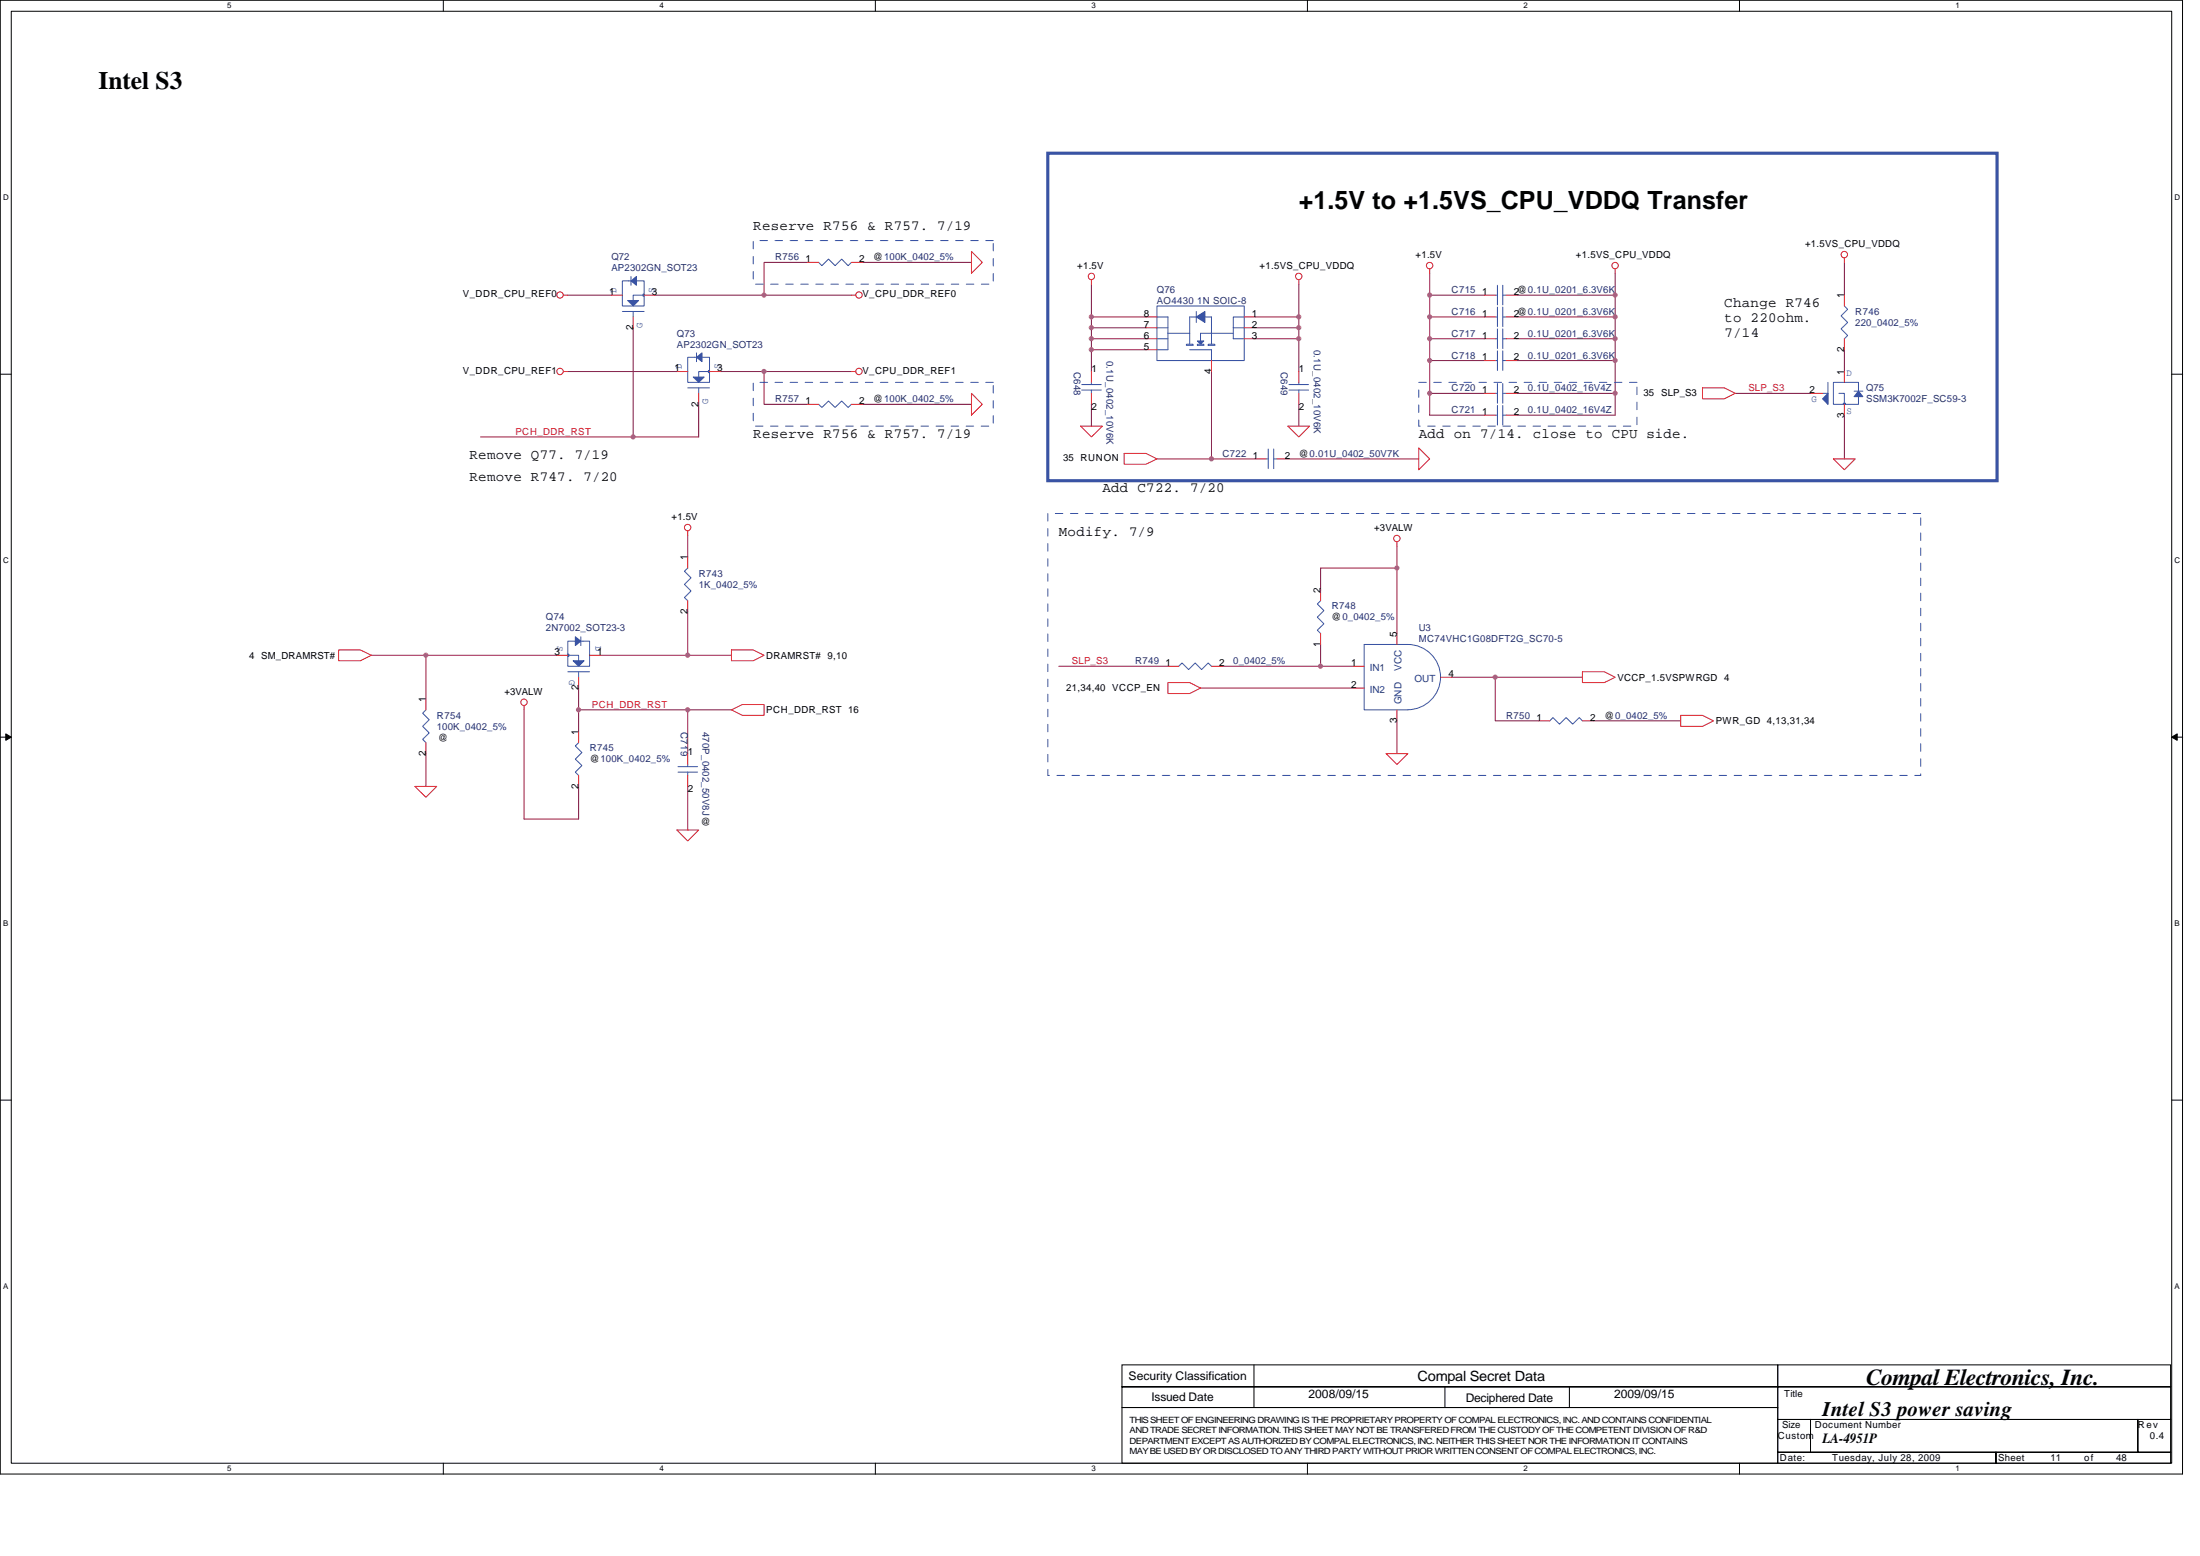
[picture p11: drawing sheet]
<svg xmlns="http://www.w3.org/2000/svg" width="297mm" height="210mm" viewBox="0 0 297 210" stroke-linecap="round" stroke-linejoin="round" font-family="sans-serif">
<path d="M0 0h294.7v198.9h-294.7zM1.5 1.5h291.7v196h-291.7z" fill="none" stroke="#010202" stroke-width=".14"/>
<g fill="#fff">
<path d="M30.7 .2h.6v1.2h-.6z"/>
<path d="M30.7 197.6h.6v1.2h-.6z"/>
</g>
<path d="M59.9 0v1.5M59.9 197.5v1.4" fill="none" stroke="#010202" stroke-width=".14"/>
<g fill="#fff">
<path d="M89 .2h.6v1.2h-.6z"/>
<path d="M89 197.6h.6v1.2h-.6z"/>
</g>
<path d="M118.2 0v1.5M118.2 197.5v1.4" fill="none" stroke="#010202" stroke-width=".14"/>
<g fill="#fff">
<path d="M147.4 .2h.5v1.2h-.5z"/>
<path d="M147.4 197.6h.5v1.2h-.5z"/>
</g>
<path d="M176.5 0v1.5M176.5 197.5v1.4" fill="none" stroke="#010202" stroke-width=".14"/>
<g fill="#fff">
<path d="M205.7 .2h.6v1.2h-.6z"/>
<path d="M205.7 197.6h.6v1.2h-.6z"/>
</g>
<path d="M234.9 0v1.5M234.9 197.5v1.4" fill="none" stroke="#010202" stroke-width=".14"/>
<g fill="#fff">
<path d="M264 .2h.6v1.2h-.6z"/>
<path d="M264 197.6h.6v1.2h-.6z"/>
<path d="M.4 26h.8v1.2h-.8z"/>
<path d="M293.6 26h.7v1.2h-.7z"/>
<path d="M.4 75h.8v1.2h-.8z"/>
<path d="M293.6 75h.7v1.2h-.7z"/>
</g>
<path d="M0 50.5h1.5M293.2 50.5h1.5" fill="none" stroke="#010202" stroke-width=".14"/>
<g fill="#fff">
<path d="M.4 124h.7v1.2h-.7z"/>
<path d="M293.6 124h.7v1.2h-.7z"/>
</g>
<path d="M0 99.5h1.5M293.2 99.5h1.5" fill="none" stroke="#010202" stroke-width=".14"/>
<path d="M.8 99l.7 .5-.7 .4z" fill="#010202"/>
<path d="M.8 99l.7 .5-.7 .4z" fill="none" stroke="#010202" stroke-width=".14"/>
<path d="M293.2 99.5l.8-.5v.9z" fill="#010202"/>
<path d="M293.2 99.5l.8-.5v.9z" fill="none" stroke="#010202" stroke-width=".14"/>
<g fill="#fff">
<path d="M.4 172.9h.7v1.2h-.7z"/>
<path d="M293.6 172.9h.7v1.2h-.7z"/>
</g>
<g fill="none" stroke="#010202" stroke-width=".14">
<path d="M0 148.5h1.5M293.2 148.5h1.5M151.5 184.2h88.5v3h-88.5zM151.5 187.2h88.5v2.7h-88.5zM151.5 189.9h88.5v7.6h-88.5zM169.3 184.2v5.7M195.1 187.2v2.7M211.9 187.2v2.7M240 184.2h53.1v3h-53.1zM240 187.2h53.1v4.4h-53.1zM240 196h29.5v1.5h-29.5zM240 191.6h4.5v4.4h-4.5z"/>
<path d="M244.5 191.6h44.1v4.4h-44.1zM269.5 196h23.6v1.5h-23.6zM288.6 191.6h4.5v4.4h-4.5z"/>
</g>
<g fill="none" stroke="#7f1542" stroke-width=".14">
<path d="M76.7 39.8h5.8M103.2 39.8h11.8M109.1 35.4h-5.9v4.4h-14.8M116.4 35.4h14.8M147.4 38.4v4.4h7.3M175.4 38.4v11.7M193 36.9v19.1h7.4M193 39.8h7.4M204.8 39.8h13.3M218.1 36.9v19.1h-13.3M249 35.4v4.4M76.7 50.1h14.7"/>
<path d="M85.5 44.2v14.8M94.3 54.6v4.4h-29.4M97.3 50.1h5.9v4.5h5.9M103.2 50.1h11.8M116.4 54.6h14.8M147.4 44.2v1.5M147.4 47.2v2.9M147.4 54.6v2.9M147.4 42.8v1.4h7.3M147.4 45.7v1.5h7.3M147.4 45.7h7.3M163.6 50.1v11.8"/>
<path d="M169.5 45.7h5.9M169.5 42.8h5.9M169.5 44.2h5.9M175.4 54.6v2.9M193 45.7h7.4M193 48.7h7.4M193 42.8h7.4M193 53.1h7.4M204.8 45.7h13.3M204.8 48.7h13.3M204.8 42.8h13.3M204.8 53.1h13.3"/>
<path d="M234.3 53.1h10.3M249 47.2v2.9M249 56v5.9M92.9 72.2v3M169.5 61.9h-13.3M173.9 61.9h17.7M188.6 73.7v11.8M188.6 76.7h-10.3v2.9M50.1 88.4h7.4v5.9M57.5 88.4h17.7M70.8 95.8v14.7h7.3v-4.4M78.1 92.9v5.9"/>
<path d="M78.1 95.8h14.8v5.9M81.1 88.4h11.8M92.9 82.5v5.9h5.9M92.9 95.8h5.9M143 89.9h14.7M162.1 92.9h20.6M165.1 89.9h17.6M178.3 87v2.9M188.6 97.3v4.4M196 91.4h5.9v5.9h5.9M201.9 91.4h11.8M215.1 97.3h11.8"/>
<path d="M57.5 101.7v4.4M92.9 106.1v5.9"/>
</g>
<g fill="none" stroke="#ed2024" stroke-width=".14">
<path d="M76.1 39.8h.6M115 39.8h.5M131.2 33.9l1.4 1.5-1.4 1.5zM147.4 37.8v.6M175.4 37.8v.6M193 36.3v.6M200.4 39.8h1.5M203.3 39.8h1.5M218.1 36.3v.6M249 34.8v.6M76.1 50.1h.6M109.1 54.6h1.4"/>
<path d="M115 50.1h.5M115 54.6h1.4M131.2 53.1l1.4 1.5-1.4 1.4zM145.9 57.5h2.9l-1.4 1.5zM147.4 50.1v1.5M147.4 53.1v1.5M173.9 57.5h2.9l-1.4 1.5zM175.4 50.1v1.5M175.4 53.1v1.5M200.4 56h1.5M200.4 42.8h1.5M200.4 45.7h1.5"/>
<path d="M203.3 56h1.5M203.3 42.8h1.5M203.3 45.7h1.5M229.9 52.3h2.9l1.5 .8-1.5 .7h-2.9zM92.9 71.6v.6M92.9 75.2v1.5M151.8 61.2h2.9l1.5 .7-1.5 .7h-2.9zM169.5 61.9h1.4M172.4 61.9h1.5M178.3 79.6v1.5M188.6 73.1v.6M191.6 60.4l1.4 1.5-1.4 1.5z"/>
<path d="M247.5 61.9h3l-1.5 1.5zM45.7 87.7h3l1.4 .7-1.4 .8h-3zM57.5 94.3v1.5M70.8 95.2v.6M78.1 98.8v1.4M92.9 81.1v1.4M98.8 87.7h2.9l1.5 .7-1.5 .8h-2.9zM98.8 95.8l1.4-.7h3v1.4h-3zM157.7 92.1h2.9l1.5 .8-1.5 .7h-2.9zM157.7 89.9h1.4M163.6 89.9h1.5M178.3 85.5v1.5"/>
<path d="M182.7 89.9h1.5M182.7 92.9h1.5M188.6 85.5v1.5M188.6 95.8v1.5M194.5 91.4h1.5M207.8 97.3h1.5M213.7 90.7h2.9l1.5 .7-1.5 .7h-2.9zM213.7 97.3h1.4M226.9 96.5h3l1.4 .8-1.4 .7h-3zM56 106.1h3l-1.5 1.5zM57.5 100.2v1.5M78.1 104.6v1.5"/>
<path d="M91.4 112h2.9l-1.4 1.5zM92.9 101.7v1.5M92.9 104.6v1.5M187.2 101.7h2.9l-1.5 1.5z"/>
<circle cx="75.6" cy="39.8" r=".43"/>
<circle cx="116" cy="39.8" r=".43"/>
<circle cx="147.4" cy="37.3" r=".43"/>
<circle cx="175.4" cy="37.3" r=".43"/>
<circle cx="193" cy="35.8" r=".43"/>
<circle cx="218.1" cy="35.8" r=".43"/>
<circle cx="249" cy="34.4" r=".43"/>
<circle cx="75.6" cy="50.1" r=".43"/>
<circle cx="116" cy="50.1" r=".43"/>
<circle cx="92.8" cy="71.2" r=".43"/>
<circle cx="188.6" cy="72.7" r=".43"/>
<circle cx="70.7" cy="94.8" r=".43"/>
</g>
<path d="M141.5 20.7h128.1v44.2h-128.1z" fill="none" stroke="#3953a4" stroke-width=".42"/>
<path d="M101.7 32.5h32.4v5.9h-32.4zM101.7 51.6h32.4v5.9h-32.4zM191.6 51.6h29.4v5.9h-29.4zM141.5 69.3h117.8v35.3h-117.8z" fill="none" stroke="#3953a4" stroke-width=".14" stroke-dasharray="1 1 1 1 1 1 1 1"/>
<g fill="none" stroke="#3953a4" stroke-width=".14">
<path d="M201.9 39.8h.3M202.2 38.5v2.6M202.9 38.5v2.6M202.9 39.8h.4M110.5 54.6l.5 .4 .9-.9 .9 .9 .8-.9 .9 .9 .5-.4M146 52.6h2.7M146 51.9h2.7M147.4 51.6v.3M147.4 52.6v.5M174 52.6h2.7M174 51.9h2.7M175.4 51.6v.3"/>
<path d="M175.4 52.6v.5M201.9 56h.3M201.9 42.8h.3M201.9 45.7h.3M202.2 41.4v2.7M202.2 44.4v2.6M202.2 54.7v2.7M202.9 41.4v2.7M202.9 44.4v2.6M202.9 54.7v2.7M202.9 56h.4M202.9 42.8h.4"/>
<path d="M202.9 45.7h.4M92.9 76.7l-.5 .4 .9 .9-.9 .9 .9 .9-.9 .8 .5 .5M170.9 61.9h.3M171.2 60.6v2.6M172 61.9h.4M172 60.6v2.6M57.5 95.8l-.4 .4 .9 .9-.9 .9 .9 .9-.9 .9 .4 .4M159.1 89.9l.5-.4 .9 .9 .9-.9 .8 .9 .9-.9 .5 .4M178.3 81.1l-.4 .4 .8 .9-.8 .9 .8 .9-.8 .8 .4 .5M190.1 87a4.4 4.4 0 0 1 4.4 4.4 4.4 4.4 0 0 1-4.4 4.4M190.1 87h-5.9v8.8h5.9M209.3 97.3l.4-.5 .9 .9 .9-.9 .8 .9 .9-.9 .5 .5"/>
<path d="M78.1 100.2l-.4 .5 .9 .9-.9 .8 .9 .9-.9 .9 .4 .4M91.5 104.2h2.7M91.5 103.5h2.7M92.9 103.2v.3M92.9 104.2v.4"/>
</g>
<path d="M161.5 42.8l1.2-.8v1.5z" fill="#3953a4"/>
<path d="M161.5 42.8l1.2-.8v1.5z" fill="none" stroke="#3953a4" stroke-width=".14"/>
<path d="M161.7 46h.8l-.4 .5z" fill="#3953a4"/>
<g fill="none" stroke="#3953a4" stroke-width=".14">
<path d="M156.2 42.8h1.5v4.4h-1.5M156.2 41.3h11.8v7.4h-11.8zM156.2 44.2h1.5M156.2 45.7h1.5M157.7 45h2.9M160.2 46.5h.9v.1h-.9zM160.6 47.2h3v1.5M161.5 42.8h-.9v3.7M161.5 42v1.5M161.7 46.5h.8v.1h-.8zM161.7 46h.8l-.4 .5zM162.7 42.8h.9v3.7"/>
<path d="M163.1 46.5h.9v.1h-.9zM166.5 44.2h1.5M166.5 45h-4.4v1M166.5 44.2v1.5h1.5M168 42.8h-1.5v1.4"/>
</g>
<path d="M154.7 45.7h1.5M154.7 47.2h1.5M154.7 44.2h1.5M154.7 42.8h1.5M163.6 48.7v1.4M168 45.7h1.5M168 44.2h1.5M168 42.8h1.5" fill="none" stroke="#ed2024" stroke-width=".14"/>
<path d="M84.7 40.6h1.5l-.7 .7z" fill="#3953a4"/>
<path d="M84.7 40.6h1.5l-.7 .7z" fill="none" stroke="#3953a4" stroke-width=".14"/>
<path d="M85.2 37.9l.7-.6v1.2z" fill="#3953a4"/>
<g fill="none" stroke="#3953a4" stroke-width=".14">
<path d="M85.2 37.9l.7-.6v1.2zM85.2 37.9h-1.2v3.4h3v-1.5h-1.5v.8M85.2 37.3v1.2M85.9 37.9h1.1v1.9v-.1h-.2v.3h.2M110.5 35.4l.5 .5 .9-.9 .9 .9 .8-.9 .9 .9 .5-.5M84 42h3M85.5 42v.8M201.9 48.7h.3M201.9 53.1h.3M202.2 47.3v2.7M202.2 51.7v2.7M202.9 47.3v2.7"/>
<path d="M202.9 51.7v2.7M202.9 48.7h.4M202.9 53.1h.4M249 41.3l.5 .4-.9 .9 .9 .9-.9 .9 .9 .9-.5 .4"/>
</g>
<path d="M82.5 39.8h1.5M87 39.8h1.4M109.1 35.4h1.4M115 35.4h1.4M249 39.8v1.5M85.5 42.8v1.4M200.4 48.7h1.5M200.4 53.1h1.5M203.3 48.7h1.5M203.3 53.1h1.5M249 45.7v1.5" fill="none" stroke="#ed2024" stroke-width=".14"/>
<path d="M93.6 50.9h1.5l-.8 .7z" fill="#3953a4"/>
<path d="M93.6 50.9h1.5l-.8 .7z" fill="none" stroke="#3953a4" stroke-width=".14"/>
<path d="M94 48.2l.8-.6v1.2z" fill="#3953a4"/>
<path d="M92.9 52.3h2.9M94 48.2h-1.1v3.4h2.9v-1.5h-1.5v.8M94 47.6v1.2M94 48.2l.8-.6v1.2zM94.3 52.3v.8M94.8 48.2h1v1.9v-.1h-.2v.3h.2" fill="none" stroke="#3953a4" stroke-width=".14"/>
<path d="M91.4 50.1h1.5M94.3 53.1v1.5M95.8 50.1h1.5" fill="none" stroke="#ed2024" stroke-width=".14"/>
<path d="M246.8 53.1v1.5l-.7-.8z" fill="#3953a4"/>
<path d="M246.8 53.1v1.5l-.7-.8z" fill="none" stroke="#3953a4" stroke-width=".14"/>
<path d="M250.9 52.8l.6 .7h-1.2z" fill="#3953a4"/>
<path d="M246.1 53.1h.7M246.8 51.6v3M250.3 52.8h1.2M250.9 53.5v1.1h-1.9h.2v-.2h-.3v.2M250.9 52.8v-1.2h-3.4v3h1.5v-1.5h-.7M250.9 52.8l.6 .7h-1.2z" fill="none" stroke="#3953a4" stroke-width=".14"/>
<path d="M244.6 53.1h1.5M249 50.1v1.5M249 54.6v1.4" fill="none" stroke="#ed2024" stroke-width=".14"/>
<path d="M77.4 89.2h1.5l-.8 .7z" fill="#3953a4"/>
<path d="M77.4 89.2h1.5l-.8 .7z" fill="none" stroke="#3953a4" stroke-width=".14"/>
<path d="M77.7 85.9l.7 .6-.7 .6z" fill="#3953a4"/>
<path d="M76.7 90.7h2.9M77.7 85.9l.7 .6-.7 .6zM77.7 86.5h-1v1.9v-.1h.1v.3h-.1M78.1 90.7v.7M78.4 86.5h1.2v3.4h-2.9v-1.5h1.4v.8M78.4 85.9v1.2" fill="none" stroke="#3953a4" stroke-width=".14"/>
<path d="M75.2 88.4h1.5M78.1 91.4v1.5M79.6 88.4h1.5" fill="none" stroke="#ed2024" stroke-width=".14"/>
<circle cx="103.2" cy="39.8" r=".29" fill="#b9529f"/>
<circle cx="103.2" cy="39.8" r=".29" fill="none" stroke="#b9529f" stroke-width=".14"/>
<circle cx="85.5" cy="59" r=".29" fill="#b9529f"/>
<circle cx="85.5" cy="59" r=".29" fill="none" stroke="#b9529f" stroke-width=".14"/>
<circle cx="92.8" cy="88.4" r=".29" fill="#b9529f"/>
<circle cx="92.8" cy="88.4" r=".29" fill="none" stroke="#b9529f" stroke-width=".14"/>
<circle cx="78.1" cy="95.8" r=".29" fill="#b9529f"/>
<circle cx="78.1" cy="95.8" r=".29" fill="none" stroke="#b9529f" stroke-width=".14"/>
<circle cx="57.5" cy="88.4" r=".29" fill="#b9529f"/>
<circle cx="57.5" cy="88.4" r=".29" fill="none" stroke="#b9529f" stroke-width=".14"/>
<circle cx="163.6" cy="61.9" r=".29" fill="#b9529f"/>
<circle cx="163.6" cy="61.9" r=".29" fill="none" stroke="#b9529f" stroke-width=".14"/>
<circle cx="193" cy="39.8" r=".29" fill="#b9529f"/>
<circle cx="193" cy="39.8" r=".29" fill="none" stroke="#b9529f" stroke-width=".14"/>
<circle cx="193" cy="45.7" r=".29" fill="#b9529f"/>
<circle cx="193" cy="45.7" r=".29" fill="none" stroke="#b9529f" stroke-width=".14"/>
<circle cx="193" cy="48.6" r=".29" fill="#b9529f"/>
<circle cx="193" cy="48.6" r=".29" fill="none" stroke="#b9529f" stroke-width=".14"/>
<circle cx="193" cy="42.8" r=".29" fill="#b9529f"/>
<circle cx="193" cy="42.8" r=".29" fill="none" stroke="#b9529f" stroke-width=".14"/>
<circle cx="201.9" cy="91.4" r=".29" fill="#b9529f"/>
<circle cx="201.9" cy="91.4" r=".29" fill="none" stroke="#b9529f" stroke-width=".14"/>
<circle cx="188.6" cy="76.6" r=".29" fill="#b9529f"/>
<circle cx="188.6" cy="76.6" r=".29" fill="none" stroke="#b9529f" stroke-width=".14"/>
<circle cx="178.3" cy="89.9" r=".29" fill="#b9529f"/>
<circle cx="178.3" cy="89.9" r=".29" fill="none" stroke="#b9529f" stroke-width=".14"/>
<circle cx="218.1" cy="48.6" r=".29" fill="#b9529f"/>
<circle cx="218.1" cy="48.6" r=".29" fill="none" stroke="#b9529f" stroke-width=".14"/>
<circle cx="218.1" cy="45.7" r=".29" fill="#b9529f"/>
<circle cx="218.1" cy="45.7" r=".29" fill="none" stroke="#b9529f" stroke-width=".14"/>
<circle cx="175.4" cy="45.7" r=".29" fill="#b9529f"/>
<circle cx="175.4" cy="45.7" r=".29" fill="none" stroke="#b9529f" stroke-width=".14"/>
<circle cx="175.4" cy="44.2" r=".29" fill="#b9529f"/>
<circle cx="175.4" cy="44.2" r=".29" fill="none" stroke="#b9529f" stroke-width=".14"/>
<circle cx="218.1" cy="39.8" r=".29" fill="#b9529f"/>
<circle cx="218.1" cy="39.8" r=".29" fill="none" stroke="#b9529f" stroke-width=".14"/>
<circle cx="218.1" cy="42.8" r=".29" fill="#b9529f"/>
<circle cx="218.1" cy="42.8" r=".29" fill="none" stroke="#b9529f" stroke-width=".14"/>
<circle cx="175.4" cy="42.8" r=".29" fill="#b9529f"/>
<circle cx="175.4" cy="42.8" r=".29" fill="none" stroke="#b9529f" stroke-width=".14"/>
<circle cx="92.8" cy="95.8" r=".29" fill="#b9529f"/>
<circle cx="92.8" cy="95.8" r=".29" fill="none" stroke="#b9529f" stroke-width=".14"/>
<circle cx="193" cy="53.1" r=".29" fill="#b9529f"/>
<circle cx="193" cy="53.1" r=".29" fill="none" stroke="#b9529f" stroke-width=".14"/>
<circle cx="218.1" cy="53.1" r=".29" fill="#b9529f"/>
<circle cx="218.1" cy="53.1" r=".29" fill="none" stroke="#b9529f" stroke-width=".14"/>
<circle cx="147.3" cy="42.8" r=".29" fill="#b9529f"/>
<circle cx="147.3" cy="42.8" r=".29" fill="none" stroke="#b9529f" stroke-width=".14"/>
<circle cx="147.3" cy="44.2" r=".29" fill="#b9529f"/>
<circle cx="147.3" cy="44.2" r=".29" fill="none" stroke="#b9529f" stroke-width=".14"/>
<circle cx="147.3" cy="47.2" r=".29" fill="#b9529f"/>
<circle cx="147.3" cy="47.2" r=".29" fill="none" stroke="#b9529f" stroke-width=".14"/>
<circle cx="147.3" cy="45.7" r=".29" fill="#b9529f"/>
<circle cx="147.3" cy="45.7" r=".29" fill="none" stroke="#b9529f" stroke-width=".14"/>
<circle cx="103.2" cy="50.1" r=".29" fill="#b9529f"/>
<circle cx="103.2" cy="50.1" r=".29" fill="none" stroke="#b9529f" stroke-width=".14"/>
<g font-size="3.4" fill="#010202">
<text x="13.3" y="12">Intel S3</text>
<text x="175.4" y="28.2">+1.5V to +1.5VS_CPU_VDDQ Transfer</text>
</g>
<text font-size="3.1" fill="#010202" x="252" y="187">Compal Electronics, Inc.</text>
<text font-size="2.8" fill="#010202" x="246.1" y="191.1">Intel S3 power saving</text>
<g font-size="1.9" fill="#010202">
<text x="101.7" y="31">Reserve R756 &amp; R757. 7/19</text>
<text x="232.8" y="41.4">Change R746</text>
<text x="232.8" y="43.5">to 220ohm.</text>
<text x="232.8" y="45.5">7/14</text>
<text x="101.7" y="59.1">Reserve R756 &amp; R757. 7/19</text>
<text x="191.6" y="59.1">Add on 7/14. close to CPU side.</text>
<text x="63.4" y="64.9">Remove R747. 7/20</text>
<text x="63.4" y="62">Remove Q77. 7/19</text>
<text x="148.8" y="66.4">Add C722. 7/20</text>
<text x="143" y="72.3">Modify. 7/9</text>
<text x="191.4" y="186.3">Compal Secret Data</text>
<text x="246.1" y="194.8">LA-4951P</text>
</g>
<g font-size="1.6" fill="#010202">
<text x="152.4" y="186.2">Security Classification</text>
<text x="155.5" y="189">Issued Date</text>
<text x="176.7" y="188.6">2008/09/15</text>
<text x="197.9" y="189.2">Deciphered Date</text>
<text x="217.9" y="188.6">2009/09/15</text>
</g>
<g font-size="1.3" fill="#282973">
<text x="82.5" y="35.1">Q72</text>
<text x="104.7" y="35.1">R756</text>
<text x="82.5" y="36.6">AP2302GN_SOT23</text>
<text x="156.2" y="39.5">Q76</text>
<text x="156.2" y="41">AO4430 1N SOIC-8</text>
<text x="196" y="39.5">C715</text>
<text x="91.4" y="45.4">Q73</text>
<text x="91.4" y="46.9">AP2302GN_SOT23</text>
<text x="177.4" y="47.2" transform="rotate(90 177.4 47.2)">0.1U_0402_10V6K</text>
<text x="196" y="42.5">C716</text>
<text x="196" y="45.4">C717</text>
<text x="206.3" y="45.4">0.1U_0201_6.3V6K</text>
<text x="250.5" y="42.5">R746</text>
<text x="250.5" y="44">220_0402_5%</text>
<text x="145" y="50.1" transform="rotate(90 145 50.1)">C648</text>
<text x="149.4" y="48.7" transform="rotate(90 149.4 48.7)">0.1U_0402_10V6K</text>
<text x="172.9" y="50.1" transform="rotate(90 172.9 50.1)">C649</text>
<text x="196" y="48.4">C718</text>
<text x="196" y="52.8">C720</text>
<text x="206.3" y="48.4">0.1U_0201_6.3V6K</text>
<text x="206.3" y="52.8">0.1U_0402_16V4Z</text>
<text x="252" y="52.8">Q75</text>
<text x="104.7" y="54.3">R757</text>
<text x="196" y="55.7">C721</text>
<text x="206.3" y="55.7">0.1U_0402_16V4Z</text>
<text x="252" y="54.3">SSM3K7002F_SC59-3</text>
<text x="165.1" y="61.6">C722</text>
<text x="94.4" y="77.8">R743</text>
<text x="73.7" y="83.7">Q74</text>
<text x="94.3" y="79.3">1K_0402_5%</text>
<text x="179.8" y="82.3">R748</text>
<text x="73.7" y="85.2">2N7002_SOT23-3</text>
<text x="153.3" y="89.6">R749</text>
<text x="166.5" y="89.6">0_0402_5%</text>
<text x="191.6" y="85.2">U3</text>
<text x="191.6" y="86.7">MC74VHC1G08DFT2G_SC70-5</text>
<text x="59" y="97">R754</text>
<text x="59" y="98.5">100K_0402_5%</text>
<text x="79.6" y="101.4">R745</text>
<text x="91.9" y="98.8" transform="rotate(90 91.9 98.8)">C719</text>
<text x="94.9" y="98.8" transform="rotate(90 94.9 98.8)">470P_0402_50V8J</text>
<text x="203.4" y="97">R750</text>
</g>
<g font-size="1.3" fill="#010202">
<text x="108.8" y="35.4">1</text>
<text x="116" y="35.4">2</text>
<text x="117.9" y="35.1">@100K_0402_5%</text>
<text x="191.1" y="34.8">+1.5V</text>
<text x="212.8" y="34.8">+1.5VS_CPU_VDDQ</text>
<text x="243.7" y="33.4">+1.5VS_CPU_VDDQ</text>
<text x="62.5" y="40.1">V_DDR_CPU_REF0</text>
<text x="82.3" y="39.8">1</text>
<text x="88" y="39.8">3</text>
<text x="116.4" y="40.1">V_CPU_DDR_REF0</text>
<text x="145.5" y="36.3">+1.5V</text>
<text x="170" y="36.3">+1.5VS_CPU_VDDQ</text>
<text x="200.1" y="39.8">1</text>
<text x="204.4" y="39.8">2@0.1U_0201_6.3V6K</text>
<text x="249" y="40.3" transform="rotate(-90 249 40.3)">1</text>
<text x="85.5" y="44.6" transform="rotate(-90 85.5 44.6)">2</text>
<text x="154.4" y="45.7">6</text>
<text x="154.4" y="47.2">5</text>
<text x="154.4" y="44.2">7</text>
<text x="154.4" y="42.8">8</text>
<text x="169" y="45.7">3</text>
<text x="169" y="44.2">2</text>
<text x="169" y="42.8">1</text>
<text x="200.1" y="42.8">1</text>
<text x="200.1" y="45.7">1</text>
<text x="204.4" y="42.8">2@0.1U_0201_6.3V6K</text>
<text x="204.4" y="45.7">2</text>
<text x="249" y="47.5" transform="rotate(-90 249 47.5)">2</text>
<text x="62.5" y="50.4">V_DDR_CPU_REF1</text>
<text x="91.1" y="50.1">1</text>
<text x="96.8" y="50.1">3</text>
<text x="116.4" y="50.4">V_CPU_DDR_REF1</text>
<text x="147.4" y="50.3">1</text>
<text x="163.6" y="50.4" transform="rotate(-90 163.6 50.4)">4</text>
<text x="175.4" y="50.3">1</text>
<text x="200.1" y="48.6">1</text>
<text x="200.1" y="53.1">1</text>
<text x="204.4" y="48.6">2</text>
<text x="204.4" y="53.1">2</text>
<text x="221.9" y="53.4">35</text>
<text x="224.3" y="53.4">SLP_S3</text>
<text x="244.3" y="53.1">2</text>
<text x="249" y="50.6" transform="rotate(-90 249 50.6)">1</text>
<text x="94.3" y="54.9" transform="rotate(-90 94.3 54.9)">2</text>
<text x="108.8" y="54.5">1</text>
<text x="116" y="54.5">2</text>
<text x="117.9" y="54.3">@100K_0402_5%</text>
<text x="147.4" y="55.3">2</text>
<text x="175.4" y="55.3">2</text>
<text x="200.1" y="56">1</text>
<text x="204.4" y="56">2</text>
<text x="249" y="56.3" transform="rotate(-90 249 56.3)">3</text>
<text x="143.5" y="62.2">35</text>
<text x="145.9" y="62.2">RUNON</text>
<text x="169.2" y="61.9">1</text>
<text x="173.5" y="61.9">2</text>
<text x="175.4" y="61.6">@0.01U_0402_50V7K</text>
<text x="90.7" y="70.2">+1.5V</text>
<text x="185.5" y="71.6">+3VALW</text>
<text x="92.8" y="75.6" transform="rotate(-90 92.8 75.6)">1</text>
<text x="92.8" y="82.8" transform="rotate(-90 92.8 82.8)">2</text>
<text x="178.3" y="80" transform="rotate(-90 178.3 80)">2</text>
<text x="179.8" y="83.7">@0_0402_5%</text>
<text x="33.6" y="88.9">4 SM_DRAMRST#</text>
<text x="74.9" y="88.4">3</text>
<text x="80.6" y="88.4">1</text>
<text x="103.5" y="88.9">DRAMRST# 9,10</text>
<text x="157.4" y="89.9">1</text>
<text x="164.6" y="89.9">2</text>
<text x="178.3" y="87.3" transform="rotate(-90 178.3 87.3)">1</text>
<text x="182.4" y="89.9">1</text>
<text x="188.6" y="85.9" transform="rotate(-90 188.6 85.9)">5</text>
<text x="57.5" y="94.8" transform="rotate(-90 57.5 94.8)">1</text>
<text x="68.1" y="93.7">+3VALW</text>
<text x="78.1" y="93.2" transform="rotate(-90 78.1 93.2)">2</text>
<text x="144" y="93.3">21,34,40 VCCP_EN</text>
<text x="182.4" y="92.8">2</text>
<text x="195.6" y="91.4">4</text>
<text x="218.4" y="91.8">VCCP_1.5VSPWRGD 4</text>
<text x="57.5" y="102" transform="rotate(-90 57.5 102)">2</text>
<text x="59.2" y="99.9">@</text>
<text x="78.1" y="99.2" transform="rotate(-90 78.1 99.2)">1</text>
<text x="92.9" y="101.8">1</text>
<text x="103.5" y="96.3">PCH_DDR_RST 16</text>
<text x="188.6" y="97.6" transform="rotate(-90 188.6 97.6)">3</text>
<text x="207.5" y="97.3">1</text>
<text x="214.7" y="97.3">2</text>
<text x="216.6" y="97">@0_0402_5%</text>
<text x="231.7" y="97.7">PWR_GD 4,13,31,34</text>
<text x="78.1" y="106.4" transform="rotate(-90 78.1 106.4)">2</text>
<text x="79.6" y="102.9">@100K_0402_5%</text>
<text x="92.9" y="106.9">2</text>
<text x="94.6" y="111.3">@</text>
<text x="240.9" y="188.5">Title</text>
<text x="240" y="194.2">Custom</text>
<text x="240.3" y="197.2">Date:</text>
<text x="240.6" y="192.7">Size</text>
<text x="245" y="192.7">Document Number</text>
<text x="247.4" y="197.2">Tuesday, July 28, 2009</text>
<text x="269.8" y="197.2">Sheet</text>
<text x="276.9" y="197.2">11</text>
<text x="281.4" y="197.2">of</text>
<text x="285.7" y="197.2">48</text>
<text x="288.6" y="192.7">R ev</text>
<text x="290.3" y="194.2">0.4</text>
</g>
<g font-size="1.3" fill="#3953a4">
<text x="83.2" y="39.5" transform="rotate(-90 83.2 39.5)">D</text>
<text x="88.4" y="39.5" transform="rotate(-90 88.4 39.5)">S</text>
<text x="86.8" y="44.2" transform="rotate(-90 86.8 44.2)">G</text>
<text x="92.1" y="49.8" transform="rotate(-90 92.1 49.8)">D</text>
<text x="97.2" y="49.8" transform="rotate(-90 97.2 49.8)">S</text>
<text x="249.3" y="50.8">D</text>
<text x="95.6" y="54.6" transform="rotate(-90 95.6 54.6)">G</text>
<text x="244.6" y="54.3">G</text>
<text x="249.3" y="55.9">S</text>
<text x="75.2" y="87.1" transform="rotate(90 75.2 87.1)">S</text>
<text x="80.4" y="87.1" transform="rotate(90 80.4 87.1)">D</text>
<text x="76.9" y="91.8" transform="rotate(90 76.9 91.8)">G</text>
</g>
<g font-size="1.3" fill="#ed2024">
<text x="236.1" y="52.8">SLP_S3</text>
<text x="69.6" y="58.7">PCH_DDR_RST</text>
<text x="144.7" y="89.6">SLP_S3</text>
<text x="79.9" y="95.5">PCH_DDR_RST</text>
</g>
<g font-size="1.3" fill="#1d437e">
<text x="184.9" y="90.5">IN1</text>
<text x="184.9" y="93.5">IN2</text>
<text x="189.2" y="95.1" transform="rotate(-90 189.2 95.1)">GND</text>
<text x="189.2" y="90.5" transform="rotate(-90 189.2 90.5)">VCC</text>
<text x="191" y="92">OUT</text>
</g>
<g font-size="1.2" fill="#010202">
<text x="152.5" y="192.1">THIS SHEET OF ENGINEERING DRAWING IS THE PROPRIETARY PROPERTY OF COMPAL ELECTRONICS, INC. AND CONTAINS CONFIDENTIAL</text>
<text x="152.5" y="193.4">AND TRADE SECRET INFORMATION. THIS SHEET MAY NOT BE TRANSFERED FROM THE CUSTODY OF THE COMPETENT DIVISION OF R&amp;D</text>
<text x="152.5" y="194.8">DEPARTMENT EXCEPT AS AUTHORIZED BY COMPAL ELECTRONICS, INC. NEITHER THIS SHEET NOR THE INFORMATION IT CONTAINS</text>
<text x="152.5" y="196.2">MAY BE USED BY OR DISCLOSED TO ANY THIRD PARTY WITHOUT PRIOR WRITTEN CONSENT OF COMPAL ELECTRONICS, INC.</text>
</g>
<g font-size="1.1" fill="#010202">
<text x="30.7" y="1.1">5</text>
<text x="89" y="1.1">4</text>
<text x="147.4" y="1.1">3</text>
<text x="205.7" y="1.1">2</text>
<text x="264" y="1.1">1</text>
<text x=".4" y="27">D</text>
<text x="293.6" y="27">D</text>
<text x=".4" y="75.9">C</text>
<text x="293.6" y="75.9">C</text>
<text x=".4" y="124.9">B</text>
<text x="293.6" y="124.9">B</text>
<text x=".4" y="173.9">A</text>
<text x="293.6" y="173.9">A</text>
<text x="30.7" y="198.6">5</text>
<text x="89" y="198.6">4</text>
<text x="147.4" y="198.6">3</text>
<text x="205.7" y="198.6">2</text>
<text x="264" y="198.6">1</text>
</g>
</svg>
